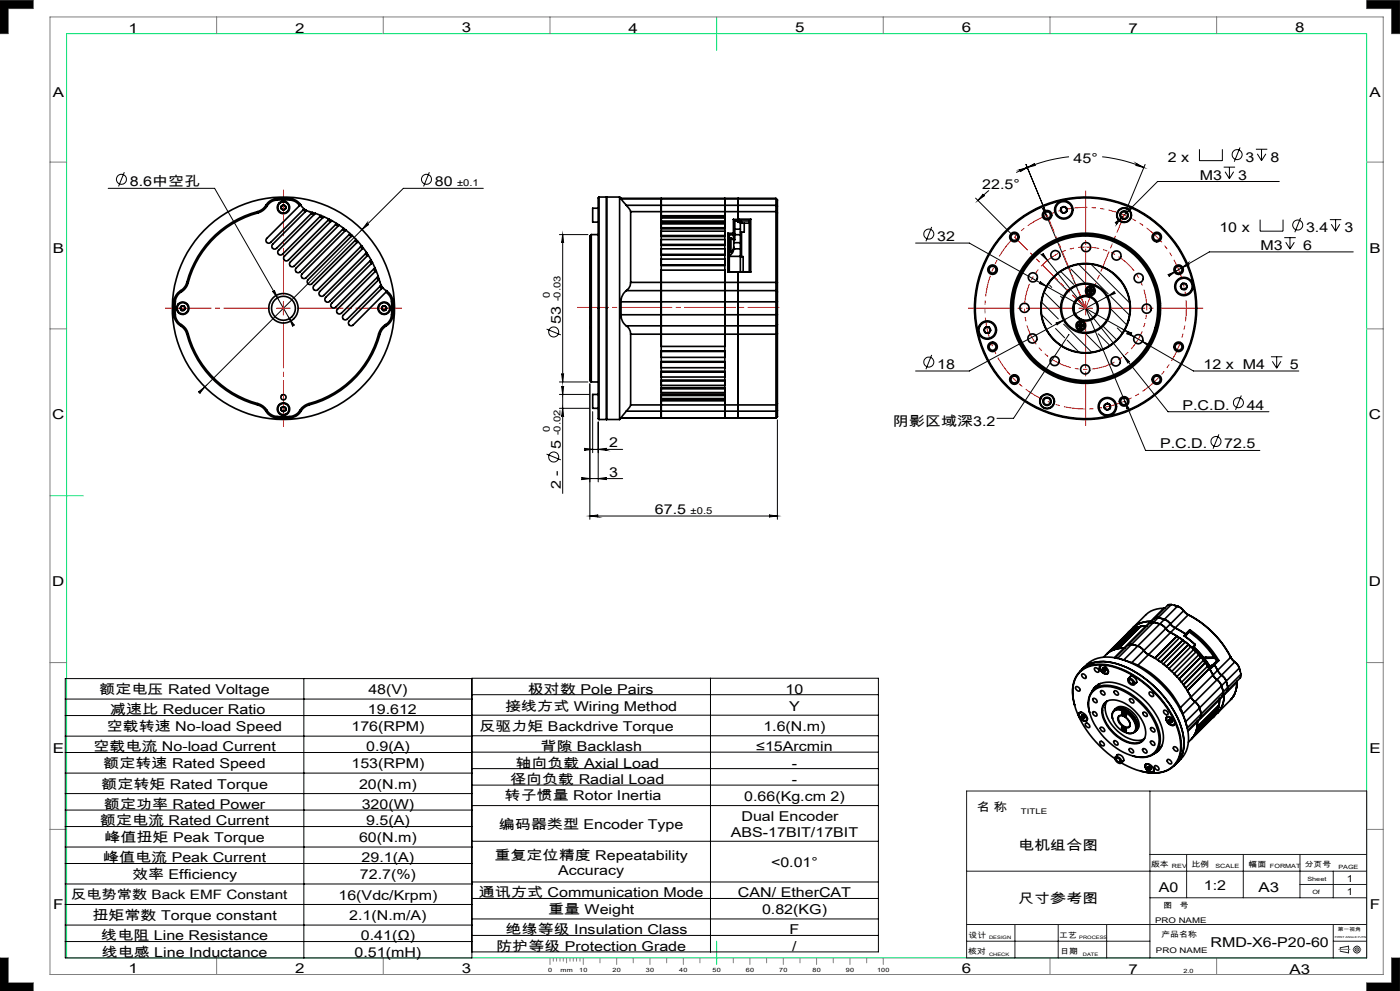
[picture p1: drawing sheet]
<svg xmlns="http://www.w3.org/2000/svg" width="420mm" height="297mm" viewBox="0 0 420 297" stroke-linecap="round" stroke-linejoin="round" font-family="sans-serif">
<path d="M0 .1v10M410 .1h10M0 297h10M420 287.1v9.9" fill="none" stroke="#6a6a6a" stroke-width=".3"/>
<path d="M20 10.1h390v277h-390zM215 5.1v10M15 148.6h10M215 282.1v7" fill="none" stroke="#00e171" stroke-width=".3"/>
<g fill="none" stroke="#808080" stroke-width=".3">
<path d="M0 .1h10v2.5h-7.5v7.5h-2.5M15 5.1h400v287h-400zM65 5.1v5M115 5.1v5M165 5.1v5M265 5.1v5M315 5.1v5M365 5.1v5M410 .1v2.5h7.5v7.5h2.5v-10M15 48.6h5M410 48.6h5M15 98.6h5"/>
<path d="M410 98.6h5M15 198.6h5M410 198.6h5M15 248.6h5M410 248.6h5M0 297v-9.9h2.5v7.5h7.5v2.4M65 287.1v5M115 287.1v5M165 287.1v2M166 287.1v1M167 287.1v1M168 287.1v1"/>
<path d="M169 287.1v1M170 287.1v1.5M171 287.1v1M172 287.1v1M173 287.1v1M174 287.1v1M175 287.1v2M180 287.1v1.5M185 287.1v2M190 287.1v1.5M195 287.1v2M200 287.1v1.5"/>
<path d="M205 287.1v2M210 287.1v1.5M220 287.1v1.5M225 287.1v2M230 287.1v1.5M235 287.1v2M240 287.1v1.5M245 287.1v2M250 287.1v1.5M255 287.1v2M260 287.1v1.5M265 287.1v2"/>
<path d="M315 287.1v5M365 287.1v5M420 287.1h-2.5v7.5h-7.5v2.4h10"/>
</g>
<path d="M0 .1v10h2.5v-7.5h7.5v-2.5zM0 287.1v9.9h10v-2.4h-7.5v-7.5zM417.5 287.1v7.5h-7.5v2.4h10v-9.9zM410 .1v2.5h7.5v7.5h2.5v-10z" fill-rule="evenodd" fill="#000"/>
<g fill="none" stroke="#000" stroke-width=".3">
<path d="M32.5 56.4h31.9l23.7 41.2M37.3 51.6l-1.7 4.3M128.8 51.6l-1.7 4.3M145 56.4h-24l-61.3 61.3M292.7 59.4l10.9 10.9M295 58.1a.31 .31 0 0 0 0 .5 .31 .31 0 0 0 .4 0l-2 1.5zM296.7 57.1l-3.3 3M305.8 50.9l2.4-.7-2.2 1.3 .2-.4zM307.8 49.3l5.9 14.3M308.2 50.2l2.2-1.2a.3 .3 0 0 0-.2 .4 .3 .3 0 0 0 .4 .2zM320.7 47a45.7 45.7 0 0 0-15.8 4.7M330.7 47l6.8 1.3 5.6 1.9"/>
<path d="M340.9 49l2.2 1.2-2.4-.6a.3 .3 0 0 0 .4-.2 .3 .3 0 0 0-.2-.4zM343.5 49.3l-5.9 14.3M359.8 44.7v3.4h6.9v-3.4M367.1 50.1h3.4M367.5 51.5l1.3 2M368.8 50.1v3.4M370.1 51.5l-1.3 2M372 44.2l-1.7 4.3M376.8 44.7h3.4M377.2 46.1l1.3 2M378.5 44.7v3.4M379.8 46.1l-1.3 2"/>
<path d="M383.8 54.4h-36.5l-12.6 12.6M110.1 66.8a.33 .33 0 0 0 .1 .4 .33 .33 0 0 0 .4 .1l-2 1.5zM167.8 70.3h8.6M168.8 70.3l.3 2.5a.3 .3 0 0 0-.3-.3 .3 .3 0 0 0-.3 .3zM168.8 70.3v44.2M274.7 72.8h16.1l48.7 27.3M279.5 68l-1.7 4.3M312.4 76.3a.31 .31 0 0 0 .5 0 .31 .31 0 0 0 0-.4l1.4 2.2zM312.7 76.1l37.7 47.3h30.3M312.7 62.4a.31 .31 0 0 0 .4 .1 .31 .31 0 0 0 .1-.4l.7 2.5zM313 62.3l30.7 72.7h34.3M323.6 79.2l8.9 8.9"/>
<path d="M327.3 79.2l11.6 11.6M334.5 66.8l2-1.6-1.5 2a.31 .31 0 0 0-.1-.4 .31 .31 0 0 0-.4 0zM339.5 61.8a.3 .3 0 0 0 0 .4 .3 .3 0 0 0 .4 0l-1.9 1.5zM378 65.8v3.5h6.9v-3.5M385.3 71.2h3.4M385.7 72.6l1.3 2M387 71.2v3.4M388.3 72.6l-1.3 2M390.2 65.3l-1.8 4.3M399 65.8h3.4M399.4 67.2l1.3 2.1M400.7 65.8v3.5"/>
<path d="M402 67.2l-1.3 2.1M406 75.5h-43.2l-12.3 7.1M81.7 87.3h.1a.31 .31 0 0 0 .4 0 .31 .31 0 0 0 .1-.3l1 2.3zM86.8 95.5l1.5 2a.31 .31 0 0 0-.4-.1 .31 .31 0 0 0-.1 .4zM164 98.6l4.2 1.8M312 84.4l2 1.5-2.3-1a.3 .3 0 0 0 .4-.1 .3 .3 0 0 0-.1-.4zM312.5 90.6l5 5M312.5 94.3l3 3M313.2 87.6l5 4.9M314.9 85.4l.6 .7M316.2 83l4.1 4.2M316.7 98.5l2.7 2.7"/>
<path d="M316.7 96.9l2.4-.9-2.1 1.4a.3 .3 0 0 0 .1-.4 .3 .3 0 0 0-.4-.1zM318.1 88.8l.7 .6M318.2 81.4l3.9 3.8M319.1 97.1l8.4 8.5M321.2 80.6l4.3 4.3M325.5 99.9l4.8 4.7M330.9 97.7l4.1 4.2M332.3 88.8l2-1.4a.3 .3 0 0 0-.1 .4 .3 .3 0 0 0 .4 .1zM332.5 95.6l.1 .1M333.2 92.5l4.8 4.9M333.2 88.9l5.6 5.6M333.3 81.5l3.3 3.2"/>
<path d="M334.5 87.6l-43.7 23.6h-16.1M335.2 98.3l1.5 1.5M337.3 98.9l2.3 1a.3 .3 0 0 0-.4 .1 .3 .3 0 0 0 .1 .4zM338.1 99.7l19.9 11.5h31.6M338.3 99.4l2 1.6-2.3-1a.31 .31 0 0 0 .4-.1 .31 .31 0 0 0-.1-.5zM350.3 82.3l2.4-1-2 1.6a.31 .31 0 0 0 .1-.5 .31 .31 0 0 0-.5-.1zM354.5 80.3l2-1.5a.33 .33 0 0 0-.1 .4 .33 .33 0 0 0 .4 .1zM59.5 117.5l2-1.5-1.6 1.9a.3 .3 0 0 0 0-.4 .3 .3 0 0 0-.4 0zM167.8 114.5h8.6M167.8 118.2h9M168.5 112a.3 .3 0 0 0 .3 .3 .3 .3 0 0 0 .3-.3l-.3 2.5zM168.5 115.7a.3 .3 0 0 0 .3 .3 .3 .3 0 0 0 .3-.3l-.3 2.5z"/>
<path d="M168.8 115.7v32.2M177 115v40.6M279.5 106.4l-1.7 4.3M316 101.6l.5 .5M320.1 101.9l3.6 3.7M320.6 100.3l-16.5 25.1h-5M329.5 100l3.5 3.5M337.1 106.7l1.8 1.8a.31 .31 0 0 0-.4-.1 .31 .31 0 0 0-.1 .5zM342.7 102.3l2.3 1a.3 .3 0 0 0-.4 .2 .3 .3 0 0 0 .1 .4zM372.4 118.5l-1.7 4.3M381.3 106.9h3.4M381.7 108.3l1.3 2"/>
<path d="M383 106.9v3.4M384.3 108.3l-1.3 2M164 136.1l4.2 1.7M167.8 122.4h9M168.8 122.4l.3 2.5a.3 .3 0 0 0-.3-.3 .3 .3 0 0 0-.3 .3zM175.3 134.4l2.5 .3-2.5 .3a.3 .3 0 0 0 .3-.3 .3 .3 0 0 0-.3-.3zM175.3 134.7h11.5M177.8 123.4v12.3M179.5 126.5v17.9M179.5 134.7l2.5-.3a.3 .3 0 0 0-.3 .3 .3 .3 0 0 0 .3 .3zM233.2 125.8v29.8M337.4 120.2l1.3 2.2a.3 .3 0 0 0-.4-.2 .3 .3 0 0 0-.2 .4z"/>
<path d="M365.7 130.2l-1.8 4.3M174.5 143.4h12.3M174.5 143.1l2.5 .3-2.5 .3a.32 .32 0 0 0 .2-.3 .32 .32 0 0 0-.2-.3zM177 154.7h56.2M177 154.7l2.5-.4a.3 .3 0 0 0-.3 .3 .3 .3 0 0 0 .3 .3zM179.5 143.4l2.5-.3a.32 .32 0 0 0-.3 .3 .32 .32 0 0 0 .3 .3zM230.7 154.3l2.5 .4-2.5 .2a.3 .3 0 0 0 .3-.3 .3 .3 0 0 0-.3-.3zM19.6 209.5h122M19.6 214.4h122M91.2 203.4v83.7M141.6 203.4h-122v83.7h122v-83.8h121.9v82h-121.9M141.6 208.2h121.9"/>
<path d="M141.6 214.3h121.9M213.1 203.3v82M19.6 220.6h122M19.6 225.5h122M19.6 231.7h122M19.6 237.8h122M141.6 220.5h121.9M141.6 225.4h121.9M141.6 230.4h121.9M141.6 235.3h121.9M19.6 242.8h122M19.6 247.7h122"/>
<path d="M19.6 253.9h122M19.6 258.8h122M141.6 241.4h121.9M141.6 252.1h121.9M19.6 264.9h122M19.6 271.1h122M19.6 277.2h122M141.6 264.3h121.9M141.6 269.3h121.9M141.6 275.4h121.9M19.6 282.2h122M141.6 280.3h121.9"/>
<circle cx="36.4" cy="53.7" r="1.49"/>
<circle cx="128" cy="53.7" r="1.48"/>
<circle cx="371.1" cy="46.3" r="1.49"/>
<circle cx="278.6" cy="70.2" r="1.5"/>
<circle cx="389.3" cy="67.4" r="1.5"/>
<circle cx="166.1" cy="99.5" r="1.49"/>
<circle cx="278.6" cy="108.5" r="1.5"/>
<circle cx="166.1" cy="137" r="1.49"/>
<circle cx="364.8" cy="132.3" r="1.5"/>
<circle cx="371.5" cy="120.7" r="1.5"/>
</g>
<path d="M331 109.9a18.3 18.3 0 0 0 7.5-30.6 18.3 18.3 0 0 0-30.4 8.1 18.3 18.3 0 0 0 21.8 22.8l1.1-.3" fill="none" stroke="#f00" stroke-width=".3" stroke-dasharray="6.3 1.3 1.3 1.3 1.3 1.3" stroke-dashoffset="2.7" stroke-linecap="butt"/>
<path d="M334.5 121.3a30.2 30.2 0 0 0 12.3-50.6 30.2 30.2 0 0 0-50.2 13.8 30.2 30.2 0 0 0 36.4 37.2l1.5-.4" fill="none" stroke="#f00" stroke-width=".3" stroke-dasharray="6.3 1.3 1.3 1.3 1.3 1.3" stroke-dashoffset="3.5" stroke-linecap="butt"/>
<g fill="none" stroke="#191924" stroke-width=".3">
<path d="M290 237.1h120v50h-120zM345 237.1v50M345 256.1h65M356 256.1v13M373 256.1v13M390 256.1v13M290 277.1h120M290 261.1h120M304.5 277.1v10M317.5 277.1v10M332 277.1v10M345 269.1h65"/>
<path d="M390 265.1h20M400 261.1v8M400 277.1v10M290 282.1h55M400 282.1h10M402.1 284.1l2.5-.5v2l-2.5-.5"/>
<circle cx="407.1" cy="284.6" r=".49"/>
<circle cx="407.1" cy="284.6" r="1.01"/>
</g>
<path d="M321.5 92.4h-31M325.7 88.2v-31M325.7 96.5v31M329.9 92.4h31" fill="none" stroke="#f00" stroke-width=".3" stroke-dasharray="15.2 1.3 1.3 1.3" stroke-dashoffset="1.6"/>
<path d="M80.9 92.4h-31.3M85 88.2v-31.2M85 96.5v31.3M89.2 92.4h31.3" fill="none" stroke="#f00" stroke-width=".3" stroke-dasharray="15.2 1.3 1.3 1.3" stroke-dashoffset="1.5"/>
<path d="M233.7 92.1h-60.4" fill="none" stroke="#f00" stroke-width=".3" stroke-dasharray="15.2 1.3 1.3 1.3" stroke-dashoffset="6"/>
<path d="M82.9 92.4h4.2M85 90.3v4.2M323.6 92.4h4.2M325.7 90.3v4.2" fill="none" stroke="#f00" stroke-width=".3"/>
<path d="M325.7 92.4l11.5-27.9M325.7 92.4l-11.6-27.9M325.7 92.4l-21.4-21.4" fill="none" stroke="#f00" stroke-width=".3" stroke-dasharray="6.3 1.3 1.3 1.3 1.3 1.3" stroke-dashoffset=".8"/>
<path d="M402.1 284v1.1" fill="none" stroke="#191924" stroke-width=".3" stroke-dasharray="1.3 .6" stroke-dashoffset=".5"/>
<path d="M401.6 284.5h3.4M405.9 284.5h2.4M407.1 283.4v2.5" fill="none" stroke="#808080" stroke-width=".3" stroke-dasharray="15.2 1.3 1.3 1.3"/>
<g fill="#000">
<path d="M320.5 100.2l.2-.1 .1 .3-.2 .1z"/>
<path d="M312.7 62.4l1.2 2.2-.7-2.5a.31 .31 0 0 1-.1 .4 .31 .31 0 0 1-.4-.1zM337.4 120.2l.7 2.4a.3 .3 0 0 1 .2-.4 .3 .3 0 0 1 .4 .2zM312.4 76.3l1.9 1.8-1.4-2.2a.31 .31 0 0 1 0 .5 .31 .31 0 0 1-.5-.1zM337.1 106.7l1.3 2.1a.31 .31 0 0 1 .1-.4 .31 .31 0 0 1 .4 .1zM305.8 50.9l2.4-.7-2.2 1.3 .2-.4zM295 58.1a.31 .31 0 0 0 0 .5 .31 .31 0 0 0 .4 0l-2 1.5zM340.9 49l2.2 1.2-2.4-.6a.3 .3 0 0 0 .4-.2 .3 .3 0 0 0-.2-.4zM308.2 50.2l2.2-1.2a.3 .3 0 0 0-.2 .4 .3 .3 0 0 0 .4 .2z"/>
<path d="M168.5 112a.3 .3 0 0 0 .3 .3 .3 .3 0 0 0 .3-.3l-.3 2.5zM168.8 70.3l.3 2.5a.3 .3 0 0 0-.3-.3 .3 .3 0 0 0-.3 .3zM168.8 122.4l.3 2.5a.3 .3 0 0 0-.3-.3 .3 .3 0 0 0-.3 .3zM168.5 115.7a.3 .3 0 0 0 .3 .3 .3 .3 0 0 0 .3-.3l-.3 2.5z"/>
<path d="M337.3 98.9l2 1.5a.3 .3 0 0 1-.1-.4 .3 .3 0 0 1 .4-.1zM312 84.4a.3 .3 0 0 1 .1 .4 .3 .3 0 0 1-.4 .1l2.3 1zM332.3 88.8l2.2-.9a.3 .3 0 0 1-.3-.2 .3 .3 0 0 1 .1-.3zM316.7 96.9a.3 .3 0 0 1 .4 .1 .3 .3 0 0 1-.1 .4l2.1-1.4zM350.3 82.3a.31 .31 0 0 1 .5 .1 .31 .31 0 0 1-.1 .5l2-1.6zM354.5 80.3l2.3-1a.33 .33 0 0 1-.4-.1 .33 .33 0 0 1 .1-.4zM338.3 99.4a.31 .31 0 0 1 .1 .5 .31 .31 0 0 1-.4 .1l2.3 1zM342.7 102.3l2 1.6a.3 .3 0 0 1-.1-.5 .3 .3 0 0 1 .4-.1zM334.5 66.8a.31 .31 0 0 1 .4 0 .31 .31 0 0 1 .1 .4l1.5-2zM339.5 61.8l-1.5 1.9 1.9-1.5a.3 .3 0 0 1-.4 0 .3 .3 0 0 1 0-.4zM175.3 134.4l2.5 .3-2.5 .3a.3 .3 0 0 0 .3-.3 .3 .3 0 0 0-.3-.3zM179.5 134.7l2.5-.3a.3 .3 0 0 0-.3 .3 .3 .3 0 0 0 .3 .3zM174.5 143.1l2.5 .3-2.5 .3a.32 .32 0 0 0 .2-.3 .32 .32 0 0 0-.2-.3zM179.5 143.4l2.5-.3a.32 .32 0 0 0-.3 .3 .32 .32 0 0 0 .3 .3zM59.5 117.5a.3 .3 0 0 1 .4 0 .3 .3 0 0 1 0 .4l1.6-1.9zM110.1 66.8l-1.5 2 2-1.5a.32 .32 0 0 1-.4 0 .32 .32 0 0 1-.1-.5zM86.8 95.5l1 2.3a.31 .31 0 0 1 .1-.4 .31 .31 0 0 1 .4 .1zM81.7 87.3l1.6 2-1-2.3a.31 .31 0 0 1-.1 .4 .31 .31 0 0 1-.5-.1z"/>
<path d="M177 154.7l2.5-.4a.3 .3 0 0 0-.3 .3 .3 .3 0 0 0 .3 .3zM230.7 154.3l2.5 .4-2.5 .2a.3 .3 0 0 0 .3-.3 .3 .3 0 0 0-.3-.3z"/>
</g>
<g fill="none" stroke="#000" stroke-width=".5">
<path d="M83.1 59.5h3.9M83.1 59.5a4 4 0 0 0-3.3 2M83.1 59.5v.4M83.1 59.9a3.7 3.7 0 0 0-3 1.9M83.1 59.9h3.9M87 59.9a3.6 3.6 0 0 1 2.9 1.7M87 59.5a4.2 4.2 0 0 1 3.2 1.8M87 59.5v.4M179.7 59.1v66.6M179.7 59.1a5.1 5.1 0 0 0-.2 3.2v60.2a5.3 5.3 0 0 0 .2 3.2M179.7 59.1h6.2M182 59.1v66.6z"/>
<path d="M185.9 59.1v66.6M185.9 59.1l.4 .4M186.3 59.5h.1M186.3 59.5l1.6 2M186.3 59.5h46.5M198.4 59.5v3.9M217.4 59.5v3.9M221.4 59.5v3.9M221.4 59.5h.1M232.8 59.5v2M232.8 59.5h.1M232.8 59.5l.4 .4"/>
<path d="M233.2 59.9v1.9M233.2 59.9h.1M77.3 63.4a29.9 29.9 0 0 0-21.2 21.2M77.3 63.4l.1 .4M77.4 63.8a29.6 29.6 0 0 0-21 20.9M79.8 61.5a4.1 4.1 0 0 1-2.5 1.9M79.8 61.5l.3 .3M80.1 61.8a4.7 4.7 0 0 1-2.7 2M84.4 61.8v.8M84.4 62.6l.7 .3M85 61.5l.6 .3M85 61.5l-.6 .3"/>
<path d="M85.6 61.8l.1 .7M85.7 62.5l-.6 .4M90.2 61.3l-10.2 10.2a.84 .84 0 0 0 0 1.2 .84 .84 0 0 0 1.2-.1l10-10M90.2 61.3l1 1.3M90.9 62.9l.8 .5M91.2 62.6l.7 .5M91.7 63.4l-9.9 9.8a.84 .84 0 0 0 0 1.2 .84 .84 0 0 0 1.2 0l10.7-10.7M91.9 63.1l1.8 .6M91.9 63.1l-.2 .3M93.4 64l.9 .3M93.7 63.7l.9 .3M94.3 64.3l-10.7 10.7a.84 .84 0 0 0 0 1.2 .84 .84 0 0 0 1.1 0l11.6-11.6"/>
<path d="M94.6 64l1.7 .6M94.6 64l-.3 .3M96 64.9l.8 .4M96.3 64.6l.9 .3M96.8 65.3l-11.5 11.5a.84 .84 0 0 0 0 1.1 .84 .84 0 0 0 1.2 .1l11.9-12M97.2 64.9l1.5 .8M97.2 64.9l-.4 .4M98.4 66l.8 .4M98.7 65.7l.8 .4M98.7 65.7l-.3 .3M99.5 66.1l-12.4 12.4a.84 .84 0 0 0 0 1.2 .84 .84 0 0 0 1.2 0l12.7-12.7M99.5 66.1l1.5 .9"/>
<path d="M100.7 67.3l.7 .5M101 67l.7 .4M101.4 67.8l-12.5 12.5a.82 .82 0 0 0 0 1.2 .82 .82 0 0 0 1.1 0l13.1-13.1M101.7 67.4l1.4 1M101.7 67.4l-.3 .4M102.8 68.7l.7 .6M103.1 68.4l.7 .6M103.5 69.3l-12.9 12.8a.82 .82 0 0 0 0 1.2 .82 .82 0 0 0 1.2 0l13.2-13.3M103.8 69l1.2 1M103.8 69l-.3 .3M104.7 70.3l.6 .6M105 70l.7 .6"/>
<path d="M105.3 70.9l-12.9 13a.82 .82 0 0 0 0 1.1 .82 .82 0 0 0 1.2 0l13.2-13.2M105.7 70.6l1.1 1.2M105.7 70.6l-.4 .3M106.5 72.1l.6 .6M106.8 71.8l.6 .6M107.1 72.7l-12.9 12.9a.84 .84 0 0 0 0 1.2 .84 .84 0 0 0 1.2 0l12.8-12.8M107.4 72.4l1.1 1.3M107.4 72.4l-.3 .3M108.2 74l.5 .6M108.5 73.7l.5 .6M108.5 73.7l-.3 .3M109 74.3l-13.1 13.1a.84 .84 0 0 0 0 1.2 .84 .84 0 0 0 1.2-.1l12.6-12.5"/>
<path d="M109 74.3l1 1.4M109.7 76l.4 .7M110 75.7l.4 .7M110 75.7l-.3 .3M110.1 76.7l-12.4 12.4a.84 .84 0 0 0 0 1.2 .84 .84 0 0 0 1.2 0l12.1-12.1M110.4 76.4l.9 1.5M110.4 76.4l-.3 .3M111 78.2l.4 .8M111.3 77.9l.4 .8M111.3 77.9l-.3 .3M111.7 78.7l-12.2 12.2a.83 .83 0 0 0 0 1.2 .83 .83 0 0 0 1.2 0l11.8-11.8M111.7 78.7l.8 1.6"/>
<path d="M177.4 70.3v44.2M177.4 70.3l-.4 .4v43.4l.4 .4M177.4 70.3h2.1M179.5 62.4h-1.7v4.2h1.7M187.9 61.5l1.3 1.9M187.9 61.5h44.9M189.2 63.4v21.2M189.2 63.4h43.6M198.4 77.6h19v1.8h-19zM198.4 74.6h19v1.6h-19zM198.4 71.8h19v1.5h-19zM198.4 69.3h19v1.3h-19z"/>
<path d="M198.4 67.1h19v1.2h-19zM198.4 65.3h19v1h-19zM198.4 63.4v1.3h19v-1.3M198.4 63.4v21.2M198.4 66.6h19M198.4 79.6h19M198.4 76.4h19M198.4 73.5h19M198.4 70.9h19M198.4 68.6h19M198.4 65h19M217.4 63.4v21.2"/>
<path d="M218.4 69.9v11.7M218.4 69.9h1.6M218.4 69.9l.4 .5M218.8 70.4v11.1l-.4 .1M218.8 71.4h.5M218.8 76.8h3.3M219.3 71.4v4.1M219.3 71.4l.7 .4M220 65.8v4.1M220 65.8h1.4M220 69.9v1.9M220 69.9l.4 .2"/>
<path d="M220 65.8l.4 .5M220 71.8l.1 .3M220.1 74l-.5 1.2-.8 .5M220.1 74.6a2.34 2.34 0 0 1-1.3 2M220.1 74.6h.1M220.1 72.1v.6M220.1 74.6h2M220.1 72.7v1.9M220.1 72.7h2M220.4 66.3h.1M220.4 66.3v3.8M220.4 66.3h1"/>
<path d="M220.4 70.1l-.4 .3h-1.2M220.4 70.3h1.7M220.4 70.1v1.8l-.3 .2M220.4 68.7h1.7M221.4 63.4l.2 2.3M221.4 66.2l.9 .4M221.4 63.4v2.4M221.4 65.8v.8h.7M221.6 65.7l.7 .5M221.6 65.7h3.6M222.1 76.9h.9v4.6M222.1 76.8v4.7"/>
<path d="M222.1 74.6v2.2M222.1 68.7v1.6M222.1 70.3v2.4M222.1 66.9h2.7M222.1 66.5v2.2M222.1 72.7v1.9M222.3 66.6h.2v.3M222.3 66.2h2.5M222.3 66.2v.4M222.5 69.6v7.3M223.3 66.9v2.7h-1.2M224.8 66.2h.1"/>
<path d="M224.8 66.2v15.3M225.2 65.7v15.8M225.2 65.7l-.4 .5M232.8 63.4v21.2M232.8 61.5v1.9M232.8 63.4l.4 .4M232.8 61.5l.4 .3M233.2 63.8v20.9M233.2 61.8v2M318.3 63.3l.8 .6M318.3 63.3l.4 .5 .4 .1M318.3 62.4v.9"/>
<path d="M319.2 61.9l.8 .6M319.2 61.9l-.9 .5M319.9 63.4l-.8 .5M320 62.5l-.1 .9M339.4 65l-.4 .8M52.2 94.3a4.2 4.2 0 0 0 2 3.3M52.2 90.5v3.8M52.2 94.3h.4M52.2 90.5h.4M52.6 94.3a3.7 3.7 0 0 0 1.8 3M52.6 90.5v3.8M54.1 92.4l.4 .6"/>
<path d="M54.2 97.6a4.5 4.5 0 0 1 1.9 2.5M54.2 87.1a4.2 4.2 0 0 0-2 3.4M54.2 87.1l.2 .4M54.4 97.3a4.3 4.3 0 0 1 2 2.7M54.4 87.5a3.7 3.7 0 0 0-1.8 3M54.4 97.3l-.2 .3M54.4 91.8l-.3 .6M55.1 91.8l.4 .6M55.1 91.8h-.7M55.2 93h-.7M55.5 92.4l-.3 .6M56.1 84.6a4.3 4.3 0 0 1-1.9 2.5"/>
<path d="M56.1 84.6l.3 .1M56.4 84.7a4.6 4.6 0 0 1-2 2.8M112.2 80.6l.3 .8M112.5 80.3l.3 .8M112.8 81.1l-11.5 11.6a.84 .84 0 0 0-.1 1.1 .84 .84 0 0 0 1.2 .1l11.1-11.1M112.8 81.1l.7 1.7M113.1 83.1l.3 .9M113.4 84l-10.4 10.4a.84 .84 0 0 0 0 1.2 .84 .84 0 0 0 1.2 0l9.8-9.8M113.5 82.8l.2 .9M113.7 83.7l.6 1.8M113.7 83.7l-.3 .3M114 85.8l.5 .7"/>
<path d="M114.3 85.5l.5 .7M114.3 85.5l-.3 .3M114.5 92.4l.4 .6M114.8 86.2l-10 10a.84 .84 0 0 0 0 1.2 .84 .84 0 0 0 1.1 0l9.9-9.8M114.8 86.2l1.3 1M114.8 91.8l-.3 .6M115.6 91.8l.4 .6M115.6 91.8h-.8M115.6 93h-.7M115.7 97.3a4.6 4.6 0 0 0-2.1 2.7M115.7 97.3l.2 .3M115.8 87.6a3.6 3.6 0 0 1 1.7 2.9"/>
<path d="M115.9 97.6a4.1 4.1 0 0 0-1.9 2.5M116 92.4l-.4 .6M116.1 87.2a4.3 4.3 0 0 1 1.8 3.3M116.1 87.2l-.3 .4M117.5 90.5v3.8M117.5 94.3a3.7 3.7 0 0 1-1.8 3M117.5 94.3h.4M117.5 90.5h.4M117.9 90.5v3.8M117.9 94.3a4.2 4.2 0 0 1-2 3.3M186.3 90.5v3.8M186.3 94.3a3.9 3.9 0 0 0 1.6 3.3"/>
<path d="M186.3 94.3h46.9M186.3 90.5h46.9M187.9 87.1a4 4 0 0 0-1.6 3.4M187.9 97.6a2.93 2.93 0 0 1 1.3 2.6M187.9 97.6h44.9M187.9 87.1h44.9M189.2 84.6l-.1 1-1.2 1.5M189.2 84.6h43.6M198.4 84.6v15.6M198.4 84.6v-3.6h19v3.6M217.4 84.6v15.6M218.4 81.6h3"/>
<path d="M221.4 84.6v40.6M221.4 81.6v3M221.4 81.5v.1M221.6 81.5l-.2 .5v2.6M221.6 81.5h3.6M224.8 81.5h-3.2M224.8 81.5h.4M232.8 87.1v10.5M232.8 84.6v2.5M232.8 97.6v2.6M232.8 87.1l.4 .4M232.8 84.6l.4 .1"/>
<path d="M233.2 90.5v3.8M233.2 87.5v3M233.2 94.3v3M233.2 84.7v2.8M233.2 97.3v2.7M233.2 97.3l-.4 .3M295.2 98.9l.5 .8M295.7 99.7l.9 .1M295.7 98.1h1M295.7 98.1l-.5 .8M296.7 98.1l.4 .9M297.1 99l-.5 .8"/>
<path d="M323.4 97.5v.2M323.4 97.5h.1M323.4 97.7l.5 .1M323.5 97.5v.2M323.5 97.7h-.1M323.5 97.7h.5M323.9 97.4l-.5 .1M323.9 97.4l.1 .1M323.9 97.8l.1 .1M324 97.5h-.5M324 97.5h.1M324 97.7l-.1 .1"/>
<path d="M324 97.7h.1M324 97.7l.1 .1M324 97.4h-.1M324 97.4h.1M324 97.9h.1M324 97.9l.1 .5M324 97.3h.1M324 97.3v.1M324.1 97.4l-.1 .1M324.1 97.8l-.1 .1M324.1 97.8v.1M324.1 97.9v.5"/>
<path d="M324.1 97.9h.1M324.1 98.4h.3M324.1 96.8h.3M324.1 97.3h.1M324.1 97.9h-.1M324.1 96.8l-.1 .5M324.1 96.8h.1M324.1 97.3v.1M324.1 96.8h.2M324.1 98.4h.2M324.1 98.4h.1M324.1 96.8v.5"/>
<path d="M324.3 96.8v.5M324.3 97.9h.2M324.3 97.9h.1M324.3 98.4h.1M324.3 97.9v.5M324.3 97.3h.1M324.4 97.3v.1M324.4 96.8l.1 .5M324.4 96.8h-.1M324.4 97.8v.1M324.4 97.8l.1 .1M324.4 97.4l.1 .1"/>
<path d="M324.5 97.9l-.1 .5M324.5 97.3v.1M324.5 97.3h-.2M324.5 97.9h.1M324.5 97.4h-.1M324.5 97.7l-.1 .1M324.5 97.4h.1M324.5 97.5h.1M324.5 97.7h.5M324.5 97.5h.5M324.5 97.7l.1 .1M324.5 97.7h.1"/>
<path d="M324.6 97.4l.5 .1M324.6 97.4l-.1 .1M324.6 97.8l-.1 .1M325 97.5v.2M325 97.7h.1M325.1 97.5v.2M325.1 97.5h-.1M325.1 97.7l-.5 .1M326.3 87v.3M326.3 87.1v.2M326.3 87v.1M326.3 87.3h.1"/>
<path d="M326.3 87.3l.5 .1M326.3 87.3h.5M326.6 88.9a3.6 3.6 0 0 0-4.4 2.5 3.6 3.6 0 0 0 2.5 4.4M326.8 87h-.5M326.8 87h.1M326.8 87.4h.1M326.8 87l-.5 .1M326.8 87.3v.1M326.8 87.3h.1M326.9 87.4v.1M326.9 86.9l-.1 .1M326.9 86.9v.1"/>
<path d="M326.9 87.3h.1M326.9 86.9h.1M326.9 87.5l.1 .5M326.9 87.3v.1M326.9 87.3l.1 .1M326.9 87h.1M327 86.4h.2M327 88h.2M327 86.4l-.1 .5M327 86.4h.1M327 86.9h.1M327 87.4v.5"/>
<path d="M327 87.9h.2M327 86.4v.5M327 87.4l-.1 .1M327 86.9l-.1 .1M327 87.9v.1M327.2 86.4v.5M327.2 87.9v.1M327.2 86.9h.1M327.2 86.4l.1 .5M327.2 86.4h.1M327.2 86.9l.1 .1M327.2 87.4l.1 .1"/>
<path d="M327.2 87.4v.5M327.3 87h.1M327.3 86.9h-.1M327.3 86.9h.1M327.3 87.3l-.1 .1M327.3 87.3v.1M327.3 87.5l-.1 .5M327.3 86.9l.1 .1M327.3 86.9v.1M327.3 87.4v.1M327.4 87h.1M327.4 87.3h-.1"/>
<path d="M327.4 87.3h.5M327.4 87.3v.1M327.4 87h.5M327.4 87l.5 .1M327.4 87.4h-.1M327.4 87.3h.1M327.9 87.1v.2M327.9 87.3h.1M327.9 87v.3M327.9 87v.1M327.9 87.3l-.5 .1M347.7 91l.4 .1"/>
<path d="M348.1 91.6l-.4 .6M348.1 92.9l-.4 .1M354.2 85.8l.4 .8M354.6 86.6l1 .1M354.7 85l1 .1M354.7 85l-.5 .8M355.7 85.1l.4 .8M356.1 85.9l-.5 .8M56.1 100.1a29.9 29.9 0 0 0 21.2 21.2M56.4 100a29.6 29.6 0 0 0 21 21M56.4 100l-.3 .1M113.6 100a29.4 29.4 0 0 1-20.9 21"/>
<path d="M113.6 100l.4 .1M114 100.1a30 30 0 0 1-21.2 21.2M177.4 114.5h2.1M179.5 118.2h-1.7v4.2h1.7M189.2 100.2v21.2M189.2 100.2h43.6M198.4 100.2v3.6h19v-3.6M198.4 105.3h19v1.8h-19zM198.4 108.5h19v1.7h-19zM198.4 111.5h19v1.5h-19zM198.4 114.2h19v1.3h-19zM198.4 116.5h19v1.2h-19z"/>
<path d="M198.4 118.5h19v1h-19zM198.4 100.2v21.2M198.4 118.2h19M198.4 105.2h19M198.4 108.3h19M198.4 111.3h19M198.4 113.9h19M198.4 116.2h19M198.4 119.8h19M217.4 100.2v21.2M232.8 100.2v21.2M233.2 100v21"/>
<path d="M233.2 100l-.4 .2M312.3 119l-.3 .8M344.1 104.5l.3 .3M345 102.9l.4 .2M77.3 121.3a4.2 4.2 0 0 1 2.5 1.9M77.4 121a4.7 4.7 0 0 1 2.7 2M77.4 121l-.1 .3M79.8 123.2a4 4 0 0 0 3.3 2M80.1 123a3.9 3.9 0 0 0 3 1.8M80.1 123l-.3 .2M83.1 125.2h3.9M83.1 124.8h3.9"/>
<path d="M83.1 124.8v.4M84.4 122.3v.7M84.4 123l.7 .3M85 121.9l.6 .3M85 121.9l-.6 .4M85.6 122.2l.1 .7M85.7 122.9l-.6 .4M87 124.8v.4M90 123a3.9 3.9 0 0 1-3 1.8M90 123l.3 .2M90.3 123.2a4 4 0 0 1-3.3 2M92.7 121a4.8 4.8 0 0 0-2.7 2"/>
<path d="M92.7 121l.1 .3M92.8 121.3a4.3 4.3 0 0 0-2.5 1.9M179.7 125.7h6.2M186.3 125.2v.1M186.3 125.3h46.5M186.3 125.3l-.4 .4M186.3 125.2h46.5M187.9 123.2l-1.6 2M187.9 123.2h44.9M189.2 121.4l-1.3 1.8M189.2 121.4h43.6M198.4 121.4v-1.3h19v1.3"/>
<path d="M198.4 121.4v3.9M217.4 121.4v3.9M221.4 125.2h.1M232.8 121.4v1.8M232.8 123.2v2M232.8 125.2v.1M233.2 121v2M233.2 123v1.8M233.2 124.8v.1M233.2 124.9l-.4 .4M233.2 121l-.4 .4M233.2 123l-.4 .2"/>
<path d="M233.2 124.8l-.4 .4M331.4 122.3l.7 .5M331.4 121.3v1M332.2 120.9l.4 .1 .5 .5M332.2 120.9l.9 .6M332.2 120.9l-.8 .4M333 122.4l-.9 .4M333.1 121.5l-.1 .9M330 199.5a1.93 1.93 0 0 1 2.4 2.3 1.89 1.89 0 0 1-2.5-2.1zM330 199.5a1.96 1.96 0 0 0 2.4 2.3M330.5 199.3l-.3 .2M330.9 199.4h-.3a.87 .87 0 0 0-.6 .7 .87 .87 0 0 0 .4 .8l1 .8a.65 .65 0 0 0 .8 0 .65 .65 0 0 0 .3-.7"/>
<path d="M333.1 195.2l6.7-6.6 .5-.3-6.6 6.6zM336 197.5a10.3 10.3 0 0 0-12 3.7M336 197.5a30.7 30.7 0 0 1 20.3 21.2 9.9 9.9 0 0 1-4.1 10.8M336 197.5l1.1 .3M337.1 197.8l2.4 .8M337.2 194.2a7.8 7.8 0 0 0-6.1 2.8M337.5 194.2h-.3M338.3 193.4l.9-.3 2.1 .5M338.3 193.4l-3.8 3.7M338.7 189.3l.5-.4-7.2 7.1zM339.2 188.9l.1 .1M339.5 198.6l1.9 .8"/>
<path d="M339.8 188.2l-1.3 1.4M340.3 188.3l.2 .2M340.5 188.5h.1M340.9 188.1l.7-.2-6.6 6.6-.7 .2zM341.3 193.6l1 .5 1.5 1.6 .8 .5M341.3 193.6l-4.2 4.2M341.4 199.4a30.2 30.2 0 0 1 12.7 12.7M341.6 187.9l.1 .2M341.7 188.1l-6.3 6.3M342 188l-.3 .1M343.8 187.6l-1.6 .1-6.6 6.6 1.6-.1M343.8 187.6a7.2 7.2 0 0 0-5.6 2.2"/>
<path d="M344.1 187.6h-.3M344.6 196.2a30.2 30.2 0 0 1 12.7 12.7M344.9 186.7l-6.6 6.7M345.5 186.2a8.1 8.1 0 0 0-5.7 2M346.1 186.5l1.8 .5M346.1 186.5h-.7l-.5 .2M346.1 186.5l-10.8 10.8M346.4 185.3l-1.5 1.4M347.5 185.1l-1.1 .2M347.5 185.1l1.8 .5M347.5 185.1l-1.4 1.4M347.9 187l1.2 .7 2.1 1.9"/>
<path d="M347.9 187l-6.6 6.6M349 199l6.6-6.6 .9 .7-6.6 6.6zM349.1 182.3l-1.1 .1a7.3 7.3 0 0 0-4.3 1.9l-3.9 3.9M349.1 182.3l-14.8 14.8M349.3 185.6l1 .5 1.3 1.4 1 .7M349.3 185.6l-1.4 1.4M349.4 182.2l-.3 .1M351.2 189.6l1.9 1M351.2 189.6a29.2 29.2 0 0 1 12.7 12.7M351.4 181.2l1.8 .5M351.4 181.2h-.8l-.3 .2-3.9 3.9M351.4 181.2l-3.9 3.9"/>
<path d="M352.3 181.4l1.1 .4M352.6 188.2l3.1 1.8M353 190.8l-6.5 6.5M353 190.8l.8 .4M353.1 190.6l-6.6 6.6-1.9-1M353.1 190.6l-.1 .2M353.2 181.7l1 .5 .9 .9M353.2 181.7l-3.9 3.9M353.2 181.7l.2 .1M353.4 181.8l.9 .4 .8 .8M353.9 191.1l.9 .7-6.6 6.6-.9-.6zM354.8 191.9l-6.5 6.5"/>
<path d="M354.8 191.9l.7 .6M354.8 191.8v.1M355.1 183.1l1.4 1.2M355.1 183l1.5 1.3M355.1 183.1l-15.6 15.5M355.1 183v.1M355.2 190.5l3.3 2.7M355.2 190.5l.3 .1M355.5 190.6h.1M355.5 190.6l3 2.6M355.7 190h.4M355.7 190l-.5 .5"/>
<path d="M355.7 190l.1 .3M355.8 190.3l-.3 .3M355.9 190.2h.1M355.9 190.2l-.2 .6M355.9 190.2l-.1 .1M356 190.1l-.1 .1M356.1 190l-.3 .2M356.4 193.3l-6.4 6.5M356.4 193.3l.8 .6M356.5 184.3a30.2 30.2 0 0 1 12.7 12.7M356.5 184.3l-15.1 15.1M356.5 184.3h.1"/>
<path d="M356.5 193.1l-.1 .2M356.6 184.3a29.4 29.4 0 0 1 12.6 12.6M356.8 189.4a30.4 30.4 0 0 1 8.2 8.7M356.8 189.4l-.9 .8M356.9 189.1h.1M356.9 189.1a29.9 29.9 0 0 1 8.4 8.9M356.9 189.1l-.8 .9M356.9 189.1l-.1 .3M356.9 188.7a30.1 30.1 0 0 1 8.8 9.2M356.9 188.7l-1.2 1.3M356.9 188.7v.4M357.3 193.8l.9 .8-6.7 6.6-.8-.8z"/>
<path d="M358 193.8a30.1 30.1 0 0 1 5.3 6.5M358 193.8l.1 .1M358.1 194.7l.7 .7M358.1 193.9a28.8 28.8 0 0 1 5.1 6.2M358.5 193.2l-.5 .6M358.5 193.2l-.4 .7M359.6 196.3l.6 .7M360.2 197l-6.5 6.5M360.3 196.9l.8 1-6.6 6.6-.8-.9M360.3 196.9l-6.6 6.7M360.3 196.9l-.1 .1M361 198l.5 .7"/>
<path d="M361.3 197.3h.1M361.5 198.7l-6.5 6.5M361.7 198.6l-.2 .1M361.7 197l-.6 .1M361.7 197l-.4 .3M362.2 199.7l.5 .7M364.1 199.1l-.9 1M364.1 199.1l.3 .1M364.1 199.1l-.1 .1 .2-.2-1.2 .8M364.2 196.9l-2.5 .1M364.3 198.9l-.1 .3M364.4 199.2l.9 1.7"/>
<path d="M364.4 199.2l-1.1 1.1M364.4 198.9v.3M364.5 197.2l-3.2 .1M365 198.1l-.8 .8h.2M365.3 198h.1M365.3 198l-.9 .9M365.3 198l-.3 .1M365.7 197.9l-1.3 1.3M365.7 197.9l-.4 .1M369.2 196.9l1.3 1.5M369.2 196.9v.1M369.2 197l1.2 1.4"/>
<path d="M369.2 197l-3.9 3.9M370.4 198.4l.9 .8 .5 1M370.4 198.4l-15.5 15.6M370.4 198.4h.1M370.5 198.4l.8 .8 .4 .9M322.4 211.3a30.7 30.7 0 0 0 12.1 16.1M322.4 211.3a9.6 9.6 0 0 1 2.3-10.5 11.2 11.2 0 0 1 10.4-.6 31 31 0 0 1 18.8 20.7 8.6 8.6 0 0 1-3.3 9.7 12.7 12.7 0 0 1-10.9-.3l-3.3-1.7M322.4 211.3a9.7 9.7 0 0 1 2.2-10.7 11.4 11.4 0 0 1 10.5-.6 31.6 31.6 0 0 1 18.8 19.6 10 10 0 0 1-1.7 9.9 10 10 0 0 1-10 1.6M322.7 205.8a.97 .97 0 0 1 1.2 1.2 1 1 0 0 1-1.2-1.2zM323.7 213.6a1.95 1.95 0 0 1 2.4 2.3 1.81 1.81 0 0 1-1.9-.4 1.81 1.81 0 0 1-.5-1.9zM323.7 213.6a1.96 1.96 0 0 0 2.4 2.4M324.2 213.5l-.3 .2"/>
<path d="M324.5 214.6l.3 .5M324.5 214.6l.3-.3 .4 .4M324.6 213.5h-.4a.91 .91 0 0 0 0 1.7l.6 .5a.83 .83 0 0 0 1.4-.2v-.4M324.6 202a.89 .89 0 0 1 1 .3 .89 .89 0 0 1 0 1l-.5-.1-.5-.5zM324.7 214.3l.4 .1 .3 .5M324.7 214.3l-.2 .3M324.7 214.3h.2M324.7 200.4a10 10 0 0 1 9.9-1.6 31.4 31.4 0 0 1 20 20 10 10 0 0 1-1.6 9.9M324.8 215.1l.5 .1M325.2 214.7l.2 .1M325.2 214.7l-.4 .4M325.4 214.9l-.1 .3"/>
<path d="M325.7 216.8a1.03 1.03 0 0 1 1.2 1.2 .99 .99 0 0 1-1.2-1.2zM326.2 215.5l-.2 .3M326.9 213.6a5.9 5.9 0 0 1 2.7-7.9 12 12 0 0 1 10.6 2.9 18.7 18.7 0 0 1 7.9 12.6 5.1 5.1 0 0 1-6.1 5.8l-2.1-.4M327.5 207.3a5.8 5.8 0 0 1 7.1-2.6 20.4 20.4 0 0 1 14.4 15.6 5.3 5.3 0 0 1-2.8 5.6M327.8 207.3a6.6 6.6 0 0 1 7.3-1 19.7 19.7 0 0 1 12.6 14.5 5.2 5.2 0 0 1-6.6 6 19.5 19.5 0 0 1-14.5-14.9l-.1-.9a5.4 5.4 0 0 1 1.3-3.7zM327.8 213.4a.87 .87 0 0 1 1 .2 .87 .87 0 0 1 .1 1l-.5-.1-.4-.4zM327.9 209.4a.84 .84 0 0 1 .9 .2 .84 .84 0 0 1 .2 1l-.8-.2zM328.3 206.3v.1M328.4 200.2a.86 .86 0 0 1 1 .3 .86 .86 0 0 1 0 1l-.7-.3-.4-.6zM328.4 206.1l.2 .1M328.6 205.8l-.8 1.1M328.8 205.7l.1 .2"/>
<path d="M329 205.6h.1M329.4 205.1l.1 .3M329.5 205.1l.2 .1M330.1 204.9l-2.2 1.9M330.1 218a.86 .86 0 0 1 1 .3 .86 .86 0 0 1 .1 .9l-.7-.2-.4-.5zM330.3 207a.91 .91 0 0 1 1 1.3 .9 .9 0 0 1-.9-.4 .9 .9 0 0 1-.1-.9zM330.8 200.2l.1 .5M330.9 200.7l.5 .3M331.2 200.1l.4 .4 .1 .4M331.2 200.1l-.4 .1M331.2 200.4l.5 .3-.3 .3M331.2 200.2v.2"/>
<path d="M331.2 200.4l-.3 .3M331.4 210.7a4.6 4.6 0 0 1 5.2-.3 11.5 11.5 0 0 1 7.1 9.6 3.3 3.3 0 0 1-4.8 2.7 12.1 12.1 0 0 1-8.3-9.7 3.2 3.2 0 0 1 .8-2.3zM331.7 200.7v.2M331.7 200.9l-.3 .1M332.1 210.2a6.1 6.1 0 0 0 1.2 6.6 10.2 10.2 0 0 0 8.9 5.1l1.1-.5M332.2 210.1a3.6 3.6 0 0 0-1.3 4.3 12.2 12.2 0 0 0 9.1 8.3h.7a2.86 2.86 0 0 0 2.7-1.5M332.5 201.3l-.2 .3M333.8 215.4a2.02 2.02 0 0 1 .4-2.5 2.02 2.02 0 0 1 2.5-.1 6 6 0 0 1 4.2 6 2.15 2.15 0 0 1-2.8 .9M334.2 213.1a3.5 3.5 0 0 1 4.2 .9 4.4 4.4 0 0 1 2 5.2 3.1 3.1 0 0 1-4.1-.4 4.8 4.8 0 0 1-2.4-5.3zM334.4 207a.91 .91 0 0 1 1 1.3 .9 .9 0 0 1-.9-.3 .9 .9 0 0 1-.1-1zM334.4 212.7a3.1 3.1 0 0 1 3.8 .3 5.6 5.6 0 0 1 3 5.4l-.4 .6M334.4 212.7a2.78 2.78 0 0 1 4-.3 5.9 5.9 0 0 1 3.3 5.4l-.9 1.2"/>
<path d="M334.4 212.7a3.4 3.4 0 0 1 4.2 .5 5.1 5.1 0 0 1 2.5 5.4l-.3 .4M334.4 212.7l-.3 .3M335.5 214.8a2.06 2.06 0 0 1 2.9 .9l.3 .4a1.22 1.22 0 0 1 .1 1.8 1.22 1.22 0 0 1-1.8-.1 2.6 2.6 0 0 1-1.5-3zM336.5 218a.91 .91 0 0 1 1 .2 .91 .91 0 0 1 .2 1h-.5l-.5-.4zM336.6 213.4a.88 .88 0 0 1 1 .2 .88 .88 0 0 1 .1 1.1l-.5-.1-.5-.4zM336.6 217.9a1.04 1.04 0 0 0 1.2 1.2M336.6 213.3a1.04 1.04 0 0 0 1.3 1.3M336.8 218a.7 .7 0 0 1 .7 .2 .7 .7 0 0 1 .1 .8l-.8-.4zM336.8 214.5a1.03 1.03 0 0 0-1.3 .5 1.03 1.03 0 0 0 .3 1.3 2.33 2.33 0 0 0 3 1.4l.2-1M336.8 213.5a.69 .69 0 0 1 .8 .2 .69 .69 0 0 1 0 .8l-.8-.5zM336.9 217.9l-.1 .1M336.9 218.5h.2"/>
<path d="M336.9 213.3l-.1 .2M336.9 213.9l.2 .1M336.9 218.3l.1 .1M337 213.8h.1M337 218.4h.3M337 218.4l-.1 .1M337 213.8l-.1 .1M337.1 218.3l.1-.2 .1 .3M337.1 213.8l-.2 .1M337.1 218.5v.1M337.1 218.3v.1M337.1 213.7l.1-.2 .1 .3"/>
<path d="M337.1 218.6h.1M337.1 214h.1M337.2 218.6l.1 .3M337.2 214v.1M337.2 214.7a2.61 2.61 0 0 1 1.7 2.9M337.2 218.2l-.1 .1M337.2 214.1l.1 .2M337.3 218.3l-.2 .1M337.3 213.6l-.2 .2M337.3 218.4h.1M337.3 218.4l-.2 .1M337.3 213.8h.1"/>
<path d="M337.3 218.4l-.2 .2M337.3 213.8l.1 .1M337.3 213.8h-.3M337.3 213.8l-.2 .2M337.4 218.4l.2 .2h-.2M337.4 213.9l.3 .1-.2 .1M337.4 218.8h.1M337.4 218.8l-.1 .1M337.4 213.9l-.2 .1M337.4 218.6l-.1 .3M337.4 218.5v.3M337.4 218.6h.1"/>
<path d="M337.4 218.4v.1M337.4 218.5l-.2 .1M337.4 214.2h.1M337.4 214.2l-.1 .1M337.4 214.1l-.1 .2M337.4 213.9v.3M337.4 213.9h.1M337.4 214.1h.1M337.4 214.1l.1-.2v.2M337.4 213.9l-.2 .2M337.5 218.5l-.1 .1M337.8 218.9l-.1 .1"/>
<path d="M337.9 214.3l-.2 .1M338.6 203.3a1.58 1.58 0 0 1 1.7 1.8 1.35 1.35 0 0 1-1.4-.3 1.35 1.35 0 0 1-.3-1.5zM338.8 203.8a.9 .9 0 0 1 1.1 1 .85 .85 0 0 1-1.1-1zM338.9 203v-.1a1.48 1.48 0 0 1 2.1 1.4l-.4 .5M338.9 209.5a.87 .87 0 0 1 1 .2 .87 .87 0 0 1 .1 1l-.7-.3-.4-.5zM339.2 202.7l-.7 .7M340.8 219l-.3 .4M340.9 204.6h-.1M341 204.4l-.7 .8M342.9 213.5a.84 .84 0 0 1 1 .2 .84 .84 0 0 1 .1 1l-1-.5zM344.8 207.5a.97 .97 0 0 1 1.2 1.2 .97 .97 0 0 1-1.2-1.2zM345.2 218.2a.84 .84 0 0 1 1 .2 .84 .84 0 0 1 .1 1l-1-.5z"/>
<path d="M349.1 212.9a.97 .97 0 0 1 1.2 1.2 .97 .97 0 0 1-1.2-1.2zM350 214.9a1.97 1.97 0 0 1 2.4 2.3 1.82 1.82 0 0 1-2.6-1.4zM350 214.9a1.93 1.93 0 0 0 2.3 2.3M350.5 214.8l-.3 .1M350.8 215.9l.3 .4M350.8 215.9l.3-.4 .3 .5M350.8 214.8h-.2a.81 .81 0 0 0-.7 .6 .81 .81 0 0 0 .4 .9l1 .8a.78 .78 0 0 0 1.1-.2M350.9 215.5l-.1 .4M350.9 215.5l.5 .3 .3 .4M350.9 215.5l.3 .1M351.1 216.3l.4 .2M351.4 216l.2 .1"/>
<path d="M351.4 216l-.3 .3M351.7 216.2l-.2 .3M352.2 201.9l6.7-6.6 .8 .9-6.6 6.6zM352.4 216.4v.5M352.4 216.9l-.1 .2M352.5 216.8l-.1 .1M354 212.7l.6 .7M354.1 212.1l.8 1.9M354.9 214l.8 2.3M355.1 205.2l6.6-6.6 .6 1-6.6 6.6zM355.7 216.3l.3 1.2M357.3 208.9l.5 .8 1.5 1.5 .6 1"/>
<path d="M358.6 219.8l6.6-6.7-.3 .6-6.7 6.7zM359.3 216.3l-.1 1a7.1 7.1 0 0 1-2.7 5.1M359.3 216v.3M359.9 212.2l.4 1.3a1.52 1.52 0 0 1-.2 1.6M359.9 212.2l-4.2 4.1M360.1 215.1l-3.8 3.8M362.7 200.4l-6.5 6.5M362.8 200.4l-6.6 6.6 1.1 1.9M362.8 200.4l1.1 1.9M362.8 200.4h-.1M363.2 200.1l.1 .2M363.9 202.3l1.9 2 .7 1.2"/>
<path d="M363.9 202.3l-9.8 9.8M364.5 214.2v.1M365 213h.1M365 213l.2 .1M365.3 200.9l.6 1 1.4 1.3 .5 .9M365.3 200.9l-1.4 1.4M365.3 213.6l-1.4 1.4M365.4 211.7l-6.3 6.3M365.4 211.7l.2 .2M365.5 211.5l-.1 .2M365.6 211.9l-6.6 6.6-.2 .7M365.6 211.9l-.2 .7-6.6 6.6"/>
<path d="M365.9 209.7l-.1 1.5-6.7 6.6 .2-1.5M365.9 209.7a7.2 7.2 0 0 1-2.2 5.5M365.9 209.3v.4M366.5 205.5l.5 2.1-.3 .9M366.5 205.5l-6.6 6.7M366.7 208.5l-6.6 6.6M367.3 208a8.1 8.1 0 0 1-2 5.6M367.8 204.1l.6 2.3-.3 .7M367.8 204.1l-1.3 1.4M368.1 207.1l-1.4 1.4M370.1 208.6l-.6 .8-4.2 4.2M370.1 208.5v.1"/>
<path d="M371 205.5v.3M371 204.2v.3M371 205.8l-.2 1.4-.8 1.5 .1-.1M371 204.5v.4l.2-.1M371 204.5l-14.6 14.6M371 204.3l.2 .5M371.2 204.8l-.3 1.2 .1-.2M371.7 200.1l.4 1.1M371.7 200.1l.1 .1M371.8 200.2l.5 1.9M371.8 200.2l-4 3.9M372.3 202.1l-.2 1.1-4 3.9"/>
<path d="M372.3 202.1l-16.1 16.1M330 222.2a.9 .9 0 0 1 1 .4 .9 .9 0 0 1 .1 1l-.6-.2-.4-.5zM334.2 222.1a.87 .87 0 0 1 .9 .2 .87 .87 0 0 1 .1 1l-.7-.2zM334.5 227a1.35 1.35 0 0 1 1.5 .3 1.35 1.35 0 0 1 .3 1.4 1.58 1.58 0 0 1-1.8-1.7zM335 227.3a.77 .77 0 0 1 .8 .2 .77 .77 0 0 1 .1 .9l-.9-.5zM335 226.5a1.15 1.15 0 0 1 1.2-.3 1.15 1.15 0 0 1 .8 .9l.1 .7-.3 .5M335.2 226.2l-.1 .1M335.4 226.1l-.8 .8M337.1 227.9l-.7 .8M338.8 224.4a.87 .87 0 0 1 .9 .2 .87 .87 0 0 1 .2 1l-1-.4zM342.8 224.5a.87 .87 0 0 1 1 .2 .87 .87 0 0 1 .1 1l-.7-.3-.4-.5zM343.7 229.1a1.96 1.96 0 0 1 2.4 2.2 1.83 1.83 0 0 1-1.9-.4 1.83 1.83 0 0 1-.5-1.8z"/>
<path d="M343.7 229.1a1.96 1.96 0 0 0 2.3 2.3M344.2 228.9l-.4 .2M344.5 229.8l.1 .5M344.6 230.3l.4 .3M344.6 228.9h-.2a.75 .75 0 0 0-.7 .6 .75 .75 0 0 0 .3 .8l1.3 1a.63 .63 0 0 0 .7-.1 .63 .63 0 0 0 .1-.7M344.8 229.7l.4 .2 .2 .6M344.8 229.7l-.3 .1M344.9 229.7v.2M344.9 229.9l.4 .4-.3 .3M344.9 229.9l-.3 .4M345.2 222.2a.87 .87 0 0 1 1 .2 .87 .87 0 0 1 .1 1l-.8-.3-.3-.5zM345.4 230.5l-.4 .1"/>
<path d="M345.4 230.2v.3M346.2 230.9l-.2 .3M346.4 229.5a.86 .86 0 0 1 1 .3 .86 .86 0 0 1 .1 1l-.6-.1-.4-.5zM347.7 224.9l-1.2 .8M348.6 223.4l-2 2.2M350.2 227.7a.87 .87 0 0 1 1 .3 .87 .87 0 0 1 .1 .9l-.6-.1-.4-.4zM352.1 223.9a.97 .97 0 0 1 1.2 1.2 .97 .97 0 0 1-1.2-1.2zM357.9 220.9l6.6-6.6-7 7.1z"/>
<circle cx="85" cy="62.2" r="1.67"/>
<circle cx="85" cy="62.2" r="1.88"/>
<circle cx="304.3" cy="71" r="1.41"/>
<circle cx="304.3" cy="71" r="1.04"/>
<circle cx="314.1" cy="64.5" r="1.41"/>
<circle cx="314.1" cy="64.5" r="1.05"/>
<circle cx="316.6" cy="76.4" r="1.37"/>
<circle cx="319.1" cy="62.9" r="2.74"/>
<circle cx="319.1" cy="62.9" r="2.49"/>
<circle cx="325.8" cy="74.1" r="1.38"/>
<circle cx="334.9" cy="76.6" r="1.37"/>
<circle cx="337.2" cy="64.5" r="2.09"/>
<circle cx="337.2" cy="64.5" r="1.24"/>
<circle cx="337.2" cy="64.5" r="2.21"/>
<circle cx="337.2" cy="64.5" r="1.05"/>
<circle cx="347" cy="71" r="1.41"/>
<circle cx="347" cy="71" r="1.04"/>
<circle cx="54.8" cy="92.4" r="1.67"/>
<circle cx="54.8" cy="92.4" r="1.88"/>
<circle cx="85" cy="92.4" r="4.4"/>
<circle cx="85" cy="92.4" r="3.6"/>
<circle cx="85" cy="92.4" r="33.3"/>
<circle cx="115.2" cy="92.4" r="1.67"/>
<circle cx="115.2" cy="92.4" r="1.87"/>
<circle cx="296.2" cy="98.9" r="2.5"/>
<circle cx="296.2" cy="98.9" r="2.75"/>
<circle cx="297.8" cy="80.8" r="1.04"/>
<circle cx="297.8" cy="80.8" r="1.42"/>
<circle cx="307.4" cy="92.3" r="1.37"/>
<circle cx="309.9" cy="83.1" r="1.37"/>
<circle cx="324.2" cy="97.6" r="1.46"/>
<circle cx="324.2" cy="97.6" r="1.13"/>
<circle cx="325.7" cy="92.4" r="3.6"/>
<circle cx="325.7" cy="92.4" r="13.4"/>
<circle cx="325.7" cy="92.4" r="22.1"/>
<circle cx="325.7" cy="92.4" r="7.5"/>
<circle cx="325.7" cy="92.4" r="21.7"/>
<circle cx="325.7" cy="92.4" r="33.1"/>
<circle cx="325.7" cy="92.4" r="3.8"/>
<circle cx="325.7" cy="92.4" r="22.5"/>
<circle cx="325.7" cy="92.4" r="13.3"/>
<circle cx="325.7" cy="92.4" r="7.3"/>
<circle cx="325.7" cy="92.4" r="33.3"/>
<circle cx="327.1" cy="87.2" r="1.12"/>
<circle cx="327.1" cy="87.2" r="1.45"/>
<circle cx="341.6" cy="83.3" r="1.37"/>
<circle cx="344" cy="92.5" r="1.38"/>
<circle cx="353.6" cy="80.8" r="1.04"/>
<circle cx="353.6" cy="80.8" r="1.41"/>
<circle cx="355.1" cy="85.9" r="2.5"/>
<circle cx="355.2" cy="85.9" r="2.76"/>
<circle cx="85" cy="119" r=".8"/>
<circle cx="297.8" cy="103.9" r="1.04"/>
<circle cx="297.8" cy="103.9" r="1.42"/>
<circle cx="304.3" cy="113.7" r="1.04"/>
<circle cx="304.3" cy="113.7" r="1.42"/>
<circle cx="309.7" cy="101.4" r="1.37"/>
<circle cx="316.4" cy="108.2" r="1.38"/>
<circle cx="325.6" cy="110.7" r="1.37"/>
<circle cx="334.7" cy="108.3" r="1.37"/>
<circle cx="341.5" cy="101.7" r="1.37"/>
<circle cx="347" cy="113.7" r="1.04"/>
<circle cx="347" cy="113.8" r="1.42"/>
<circle cx="353.6" cy="103.9" r="1.04"/>
<circle cx="353.6" cy="104" r="1.41"/>
<circle cx="85" cy="122.6" r="1.66"/>
<circle cx="85" cy="122.6" r="1.87"/>
<circle cx="314.1" cy="120.3" r="1.04"/>
<circle cx="314.1" cy="120.3" r="2.07"/>
<circle cx="314.1" cy="120.3" r="1.24"/>
<circle cx="314.1" cy="120.3" r="2.22"/>
<circle cx="332.2" cy="121.9" r="2.75"/>
<circle cx="332.2" cy="121.9" r="2.5"/>
<circle cx="337.2" cy="120.3" r="1.41"/>
<circle cx="337.2" cy="120.3" r="1.04"/>
</g>
<g font-size="4.1" fill="#010000">
<text x="38.6" y="9.8">1</text>
<text x="88.6" y="9.8">2</text>
<text x="138.6" y="9.7">3</text>
<text x="188.6" y="9.8">4</text>
<text x="238.6" y="9.7">5</text>
<text x="288.6" y="9.7">6</text>
<text x="338.6" y="9.8">7</text>
<text x="388.6" y="9.7">8</text>
<text x="15.8" y="29">A</text>
<text x="410.8" y="29">A</text>
<text x="15.8" y="75.8">B</text>
<text x="410.8" y="75.8">B</text>
<text x="15.7" y="125.7">C</text>
<text x="410.7" y="125.7">C</text>
<text x="15.7" y="175.8">D</text>
<text x="410.7" y="175.8">D</text>
<text x="15.8" y="225.8">E</text>
<text x="410.8" y="225.8">E</text>
<text x="15.9" y="272.5">F</text>
<text x="411" y="272.5">F</text>
<text x="38.6" y="291.7">1</text>
<text x="88.6" y="291.7">2</text>
<text x="138.6" y="291.7">3</text>
<text x="288.6" y="291.7">6</text>
<text x="338.6" y="291.8">7</text>
<text x="386.9" y="291.8">A3</text>
</g>
<g font-size="4.1">
<text x="322.1" y="48.8">45°</text>
<text x="350.3" y="48.4">2 x</text>
<text x="360" y="53.8">M3</text>
<text x="371.5" y="53.8">3</text>
<text x="373.6" y="48.4">3</text>
<text x="381.1" y="48.4">8</text>
<text x="38.9" y="55.8">8.6中空孔</text>
<text x="130.4" y="55.8">80</text>
<text x="294.7" y="56.5">22.5°</text>
<text x="365.8" y="69.5">10 x</text>
<text x="391.8" y="69.5">3.4</text>
<text x="403.3" y="69.5">3</text>
<text x="281.1" y="72.2">32</text>
<text x="378.1" y="74.9">M3</text>
<text x="391" y="74.9">6</text>
<text x="168.2" y="97" transform="rotate(-90 168.2 97)">53</text>
<text x="281.1" y="110.6">18</text>
<text x="361" y="110.6">12 x M4</text>
<text x="387" y="110.6">5</text>
<text x="354.8" y="122.8">P.C.D.</text>
<text x="374" y="122.8">44</text>
<text x="267.9" y="127.5">阴影区域深3.2</text>
<text x="168.2" y="134.5" transform="rotate(-90 168.2 134.5)">5</text>
<text x="182.8" y="134.1">2</text>
<text x="348" y="134.4">P.C.D.</text>
<text x="367.3" y="134.4">72.5</text>
<text x="182.8" y="142.9">3</text>
<text x="168.2" y="146.5" transform="rotate(-90 168.2 146.5)">2 -</text>
<text x="196.5" y="154.1">67.5</text>
<text x="29.9" y="208.1">额定电压 Rated Voltage</text>
<text x="110.5" y="208.1">48(V)</text>
<text x="158.4" y="207.9">极对数 Pole Pairs</text>
<text x="235.7" y="207.9">10</text>
<text x="33.1" y="214.1">减速比 Reducer Ratio</text>
<text x="110.4" y="214.1">19.612</text>
<text x="151.6" y="212.9">接线方式 Wiring Method</text>
<text x="236.7" y="212.9">Y</text>
<text x="32" y="219.2">空载转速 No-load Speed</text>
<text x="105.4" y="219.2">176(RPM)</text>
<text x="143.8" y="219.1">反驱力矩 Backdrive Torque</text>
<text x="229" y="219.1">1.6(N.m)</text>
<text x="28" y="225.2">空载电流 No-load Current</text>
<text x="109.8" y="225.2">0.9(A)</text>
<text x="162.1" y="225.1">背隙 Backlash</text>
<text x="226.9" y="225.1">≤15Arcmin</text>
<text x="31.1" y="230.3">额定转速 Rated Speed</text>
<text x="105.4" y="230.3">153(RPM)</text>
<text x="154.6" y="230">轴向负载 Axial Load</text>
<text x="237.6" y="230">-</text>
<text x="30.4" y="236.4">额定转矩 Rated Torque</text>
<text x="107.7" y="236.4">20(N.m)</text>
<text x="151.4" y="239.8">转子惯量 Rotor Inertia</text>
<text x="153" y="234.9">径向负载 Radial Load</text>
<text x="237.6" y="234.9">-</text>
<text x="31.2" y="242.4">额定功率 Rated Power</text>
<text x="108.5" y="242.4">320(W)</text>
<text x="223.3" y="240">0.66(Kg.cm 2)</text>
<text x="30" y="247.4">额定电流 Rated Current</text>
<text x="109.8" y="247.4">9.5(A)</text>
<text x="149.7" y="248.4">编码器类型 Encoder Type</text>
<text x="219.2" y="250.7">ABS-17BIT/17BIT</text>
<text x="222.4" y="246.2">Dual Encoder</text>
<text x="31.3" y="252.4">峰值扭矩 Peak Torque</text>
<text x="107.7" y="252.4">60(N.m)</text>
<text x="148.4" y="257.6">重复定位精度 Repeatability</text>
<text x="305.5" y="254.8">电机组合图</text>
<text x="30.9" y="258.4">峰值电流 Peak Current</text>
<text x="39.6" y="263.5">效率 Efficiency</text>
<text x="108" y="263.5">72.7(%)</text>
<text x="108.5" y="258.4">29.1(A)</text>
<text x="167.5" y="262.2">Accuracy</text>
<text x="231.3" y="259.9">&lt;0.01°</text>
<text x="101.6" y="269.7">16(Vdc/Krpm)</text>
<text x="143.7" y="268.9">通讯方式 Communication Mode</text>
<text x="221.4" y="268.9">CAN/ EtherCAT</text>
<text x="347.6" y="267.2">A0</text>
<text x="361.2" y="266.7">1:2</text>
<text x="377.5" y="267.2">A3</text>
<text x="27.7" y="275.8">扭矩常数 Torque constant</text>
<text x="104.8" y="275.8">2.1(N.m/A)</text>
<text x="164.4" y="274">重量 Weight</text>
<text x="228.6" y="274">0.82(KG)</text>
<text x="305.5" y="270.7">尺寸参考图</text>
<text x="30.4" y="281.8">线电阻 Line Resistance</text>
<text x="108.3" y="281.8">0.41(Ω)</text>
<text x="151.7" y="280">绝缘等级 Insulation Class</text>
<text x="236.9" y="280">F</text>
<text x="30.5" y="286.8">线电感 Line Inductance</text>
<text x="106.4" y="286.8">0.51(mH)</text>
<text x="148.9" y="284.9">防护等级 Protection Grade</text>
<text x="237.7" y="284.9">/</text>
<text x="363.1" y="283.7">RMD-X6-P20-60</text>
</g>
<text font-size="3.9" x="21.3" y="269.4">反电势常数 Back EMF Constant</text>
<text font-size="3.5" x="293" y="243.1">名 称</text>
<g font-size="2.9">
<text x="137.1" y="55.7">±0.1</text>
<text x="164.9" y="89.2" transform="rotate(-90 164.9 89.2)">0</text>
<text x="168.1" y="90.3" transform="rotate(-90 168.1 90.3)">-0.03</text>
<text x="164.9" y="129.3" transform="rotate(-90 164.9 129.3)">0</text>
<text x="168.1" y="130.5" transform="rotate(-90 168.1 130.5)">-0.02</text>
<text x="207.2" y="153.9">±0.5</text>
<text x="404" y="264.3">1</text>
<text x="404" y="268.4">1</text>
</g>
<g font-size="2.3">
<text x="306.3" y="243.9">TITLE</text>
<text x="345.3" y="259.8">版本</text>
<text x="357.4" y="259.8">比例</text>
<text x="374.6" y="259.7">幅面</text>
<text x="391.4" y="259.8">分页号</text>
<text x="349" y="272.3">图</text>
<text x="353.9" y="272.3">号</text>
<text x="290.6" y="281">设计</text>
<text x="317.8" y="281.1">工艺</text>
<text x="346.5" y="276.6">PRO NAME</text>
<text x="348.4" y="280.7">产品名称</text>
<text x="290.5" y="285.9">核对</text>
<text x="318.1" y="286">日期</text>
<text x="346.8" y="285.5">PRO NAME</text>
</g>
<g font-size="1.7">
<text x="351.6" y="260.3">REV</text>
<text x="364.6" y="260.3">SCALE</text>
<text x="381" y="260.2">FORMAT</text>
<text x="401.5" y="260.3">PAGE</text>
<text x="392.2" y="264.2">Sheet</text>
<text x="393.7" y="267.9">Of</text>
</g>
<g font-size="1.7" fill="#010000">
<text x="164.4" y="291.3">0</text>
<text x="168.2" y="291.3">mm</text>
<text x="173.8" y="291.3">10</text>
<text x="183.8" y="291.3">20</text>
<text x="193.8" y="291.3">30</text>
<text x="203.8" y="291.3">40</text>
<text x="213.8" y="291.3">50</text>
<text x="223.8" y="291.3">60</text>
<text x="233.8" y="291.3">70</text>
<text x="243.8" y="291.3">80</text>
<text x="253.8" y="291.3">90</text>
<text x="263.2" y="291.3">100</text>
<text x="355" y="291.5">2.0</text>
</g>
<text font-size="1.5" x="401.3" y="279.1">第一视角</text>
<g font-size="1.4">
<text x="296.7" y="281.3">DESIGN</text>
<text x="323.7" y="281.3">PROCESS</text>
<text x="296.7" y="286.4">CHECK</text>
<text x="324.9" y="286.4">DATE</text>
</g>
<text font-size=".8" x="400.4" y="281.2">FIRST ANGLE PJTN</text>
</svg>
